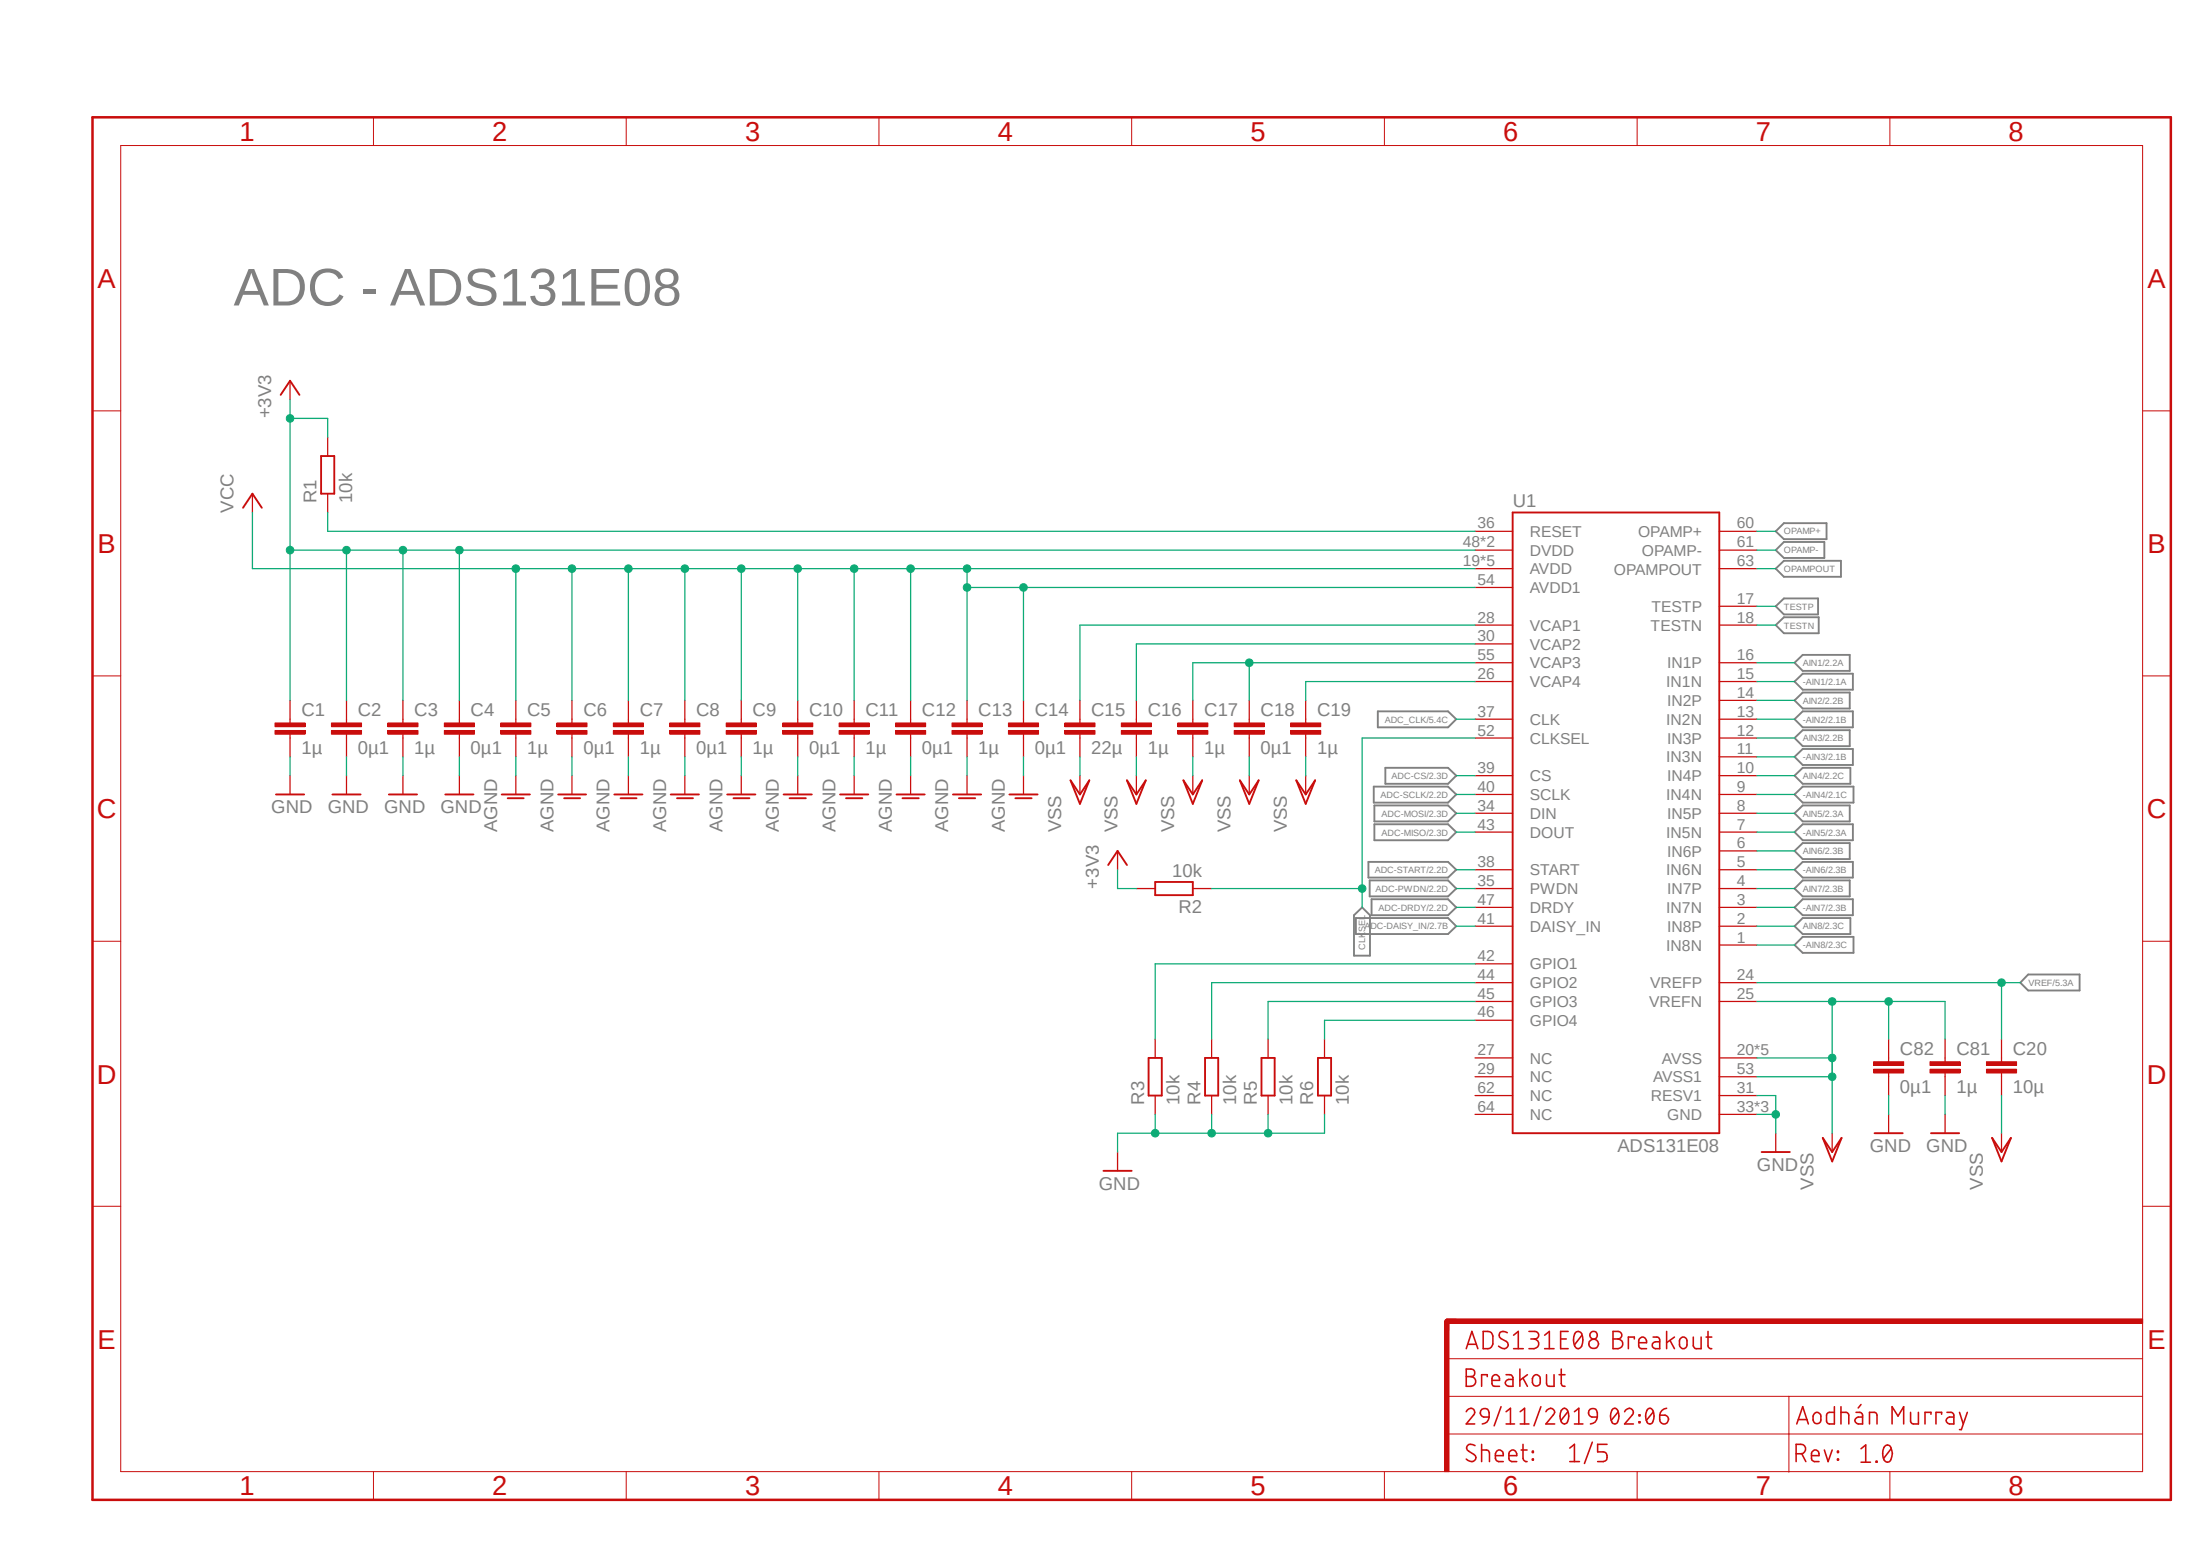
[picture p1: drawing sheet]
<svg xmlns="http://www.w3.org/2000/svg" width="297mm" height="210mm" viewBox="0 0 297 210" stroke-linecap="round" stroke-linejoin="round" font-family="sans-serif">
<path d="M12.1 15.5l281.3 187.3M293.4 15.5l-281.3 187.3" fill="none" stroke="#fff" stroke-width=".14"/>
<g fill="none" stroke="#808080" stroke-width=".25">
<path d="M239.7 76.8l1.1-1.1h7.7v2.2h-7.7zM240.8 70.6h5.8v2.2h-5.8l-1.1-1.1zM240.8 73.2h5.5v2.1h-5.5l-1.1-1zM186 96h9.5l1.1 1.1-1.1 1.1h-9.5zM239.7 81.8l1.1-1h4.6v2.1h-4.6zM239.7 84.4l1.1-1.1h4.7v2.2h-4.7zM242.3 94.5l1.1-1h6.3v2.1h-6.3zM242.3 89.5l1.1-1.1h6.3v2.2h-6.3zM242.3 99.6l1.1-1h6.3v2.1h-6.3zM242.3 97.1l1.1-1.1h6.7v2.2h-6.7zM242.3 92l1.1-1.1h6.7v2.2h-6.7zM184.7 116.3h10.8l1.1 1.1-1.1 1h-10.8z"/>
<path d="M184.9 118.8h10.6l1.1 1.1-1.1 1.1h-10.6zM185.5 106.2h10l1.1 1-1.1 1.1h-10zM185.5 108.7h10l1.1 1.1-1.1 1.1h-10zM185.5 111.3h10l1.1 1-1.1 1.1h-10zM187 103.6h8.5l1.1 1.1-1.1 1.1h-8.5zM242.3 109.8l1.1-1.1h6.3v2.2h-6.3zM242.3 114.9l1.1-1.1h6.3v2.2h-6.3zM242.3 119.9l1.1-1.1h6.3v2.2h-6.3zM242.3 102.2l1.1-1.1h6.7v2.2h-6.7zM242.3 112.3l1.1-1h6.7v2.1h-6.7zM242.3 117.4l1.1-1.1h6.7v2.1h-6.7zM242.3 104.7l1.1-1.1h6.4v2.2h-6.4z"/>
<path d="M242.3 107.2l1.1-1h6.8v2.1h-6.8zM182.8 123.5l1.1-1 1.1 1v5.5h-2.2zM183 123.9h12.5l1.1 1.1-1.1 1.1h-12.5zM185.2 121.4h10.3l1.1 1.1-1.1 1h-10.3zM242.3 122.5l1.1-1.1h6.7v2.1h-6.7zM242.3 125l1.1-1.1h6.4v2.2h-6.4zM242.3 127.6l1.1-1.2h6.8v2.2h-6.8zM273.8 131.5h7v2.2h-7l-1-1.1z"/>
</g>
<path d="M37.9 53.3l1.3-1.9 1.2 1.9M43.3 61.6h1.8v5h-1.8z" fill="none" stroke="#c90d0c" stroke-width=".25"/>
<path d="M39.2 51.4v2.5M44.2 59v2.6M44.2 66.6v2.6M39.2 97.1v.5M39.2 99.1v.5" fill="none" stroke="#c90d0c" stroke-width=".17"/>
<path d="M37.1 98.6h4.1v.5h-4.1z" fill-rule="evenodd" fill="#c90d0c"/>
<path d="M37.1 98.6h4.1v.5h-4.1z" fill="none" stroke="#c90d0c" stroke-width=".14"/>
<path d="M37.1 97.6h4.1v.5h-4.1z" fill-rule="evenodd" fill="#c90d0c"/>
<path d="M37.1 97.6h4.1v.5h-4.1z" fill="none" stroke="#c90d0c" stroke-width=".14"/>
<path d="M39.2 94.5v2.6M39.2 99.6v2.6M46.8 97.1v.5M46.8 99.1v.5" fill="none" stroke="#c90d0c" stroke-width=".17"/>
<path d="M44.7 98.6h4.1v.5h-4.1z" fill-rule="evenodd" fill="#c90d0c"/>
<path d="M44.7 98.6h4.1v.5h-4.1z" fill="none" stroke="#c90d0c" stroke-width=".14"/>
<path d="M44.7 97.6h4.1v.5h-4.1z" fill-rule="evenodd" fill="#c90d0c"/>
<path d="M44.7 97.6h4.1v.5h-4.1z" fill="none" stroke="#c90d0c" stroke-width=".14"/>
<path d="M46.8 94.5v2.6M46.8 99.6v2.6M54.4 97.1v.5M54.4 99.1v.5" fill="none" stroke="#c90d0c" stroke-width=".17"/>
<path d="M52.4 98.6h4v.5h-4z" fill-rule="evenodd" fill="#c90d0c"/>
<path d="M52.4 98.6h4v.5h-4z" fill="none" stroke="#c90d0c" stroke-width=".14"/>
<path d="M52.4 97.6h4v.5h-4z" fill-rule="evenodd" fill="#c90d0c"/>
<path d="M52.4 97.6h4v.5h-4z" fill="none" stroke="#c90d0c" stroke-width=".14"/>
<path d="M54.4 94.5v2.6M54.4 99.6v2.6M62 97.1v.5M62 99.1v.5" fill="none" stroke="#c90d0c" stroke-width=".17"/>
<path d="M60 98.6h4.1v.5h-4.1z" fill-rule="evenodd" fill="#c90d0c"/>
<path d="M60 98.6h4.1v.5h-4.1z" fill="none" stroke="#c90d0c" stroke-width=".14"/>
<path d="M60 97.6h4.1v.5h-4.1z" fill-rule="evenodd" fill="#c90d0c"/>
<path d="M60 97.6h4.1v.5h-4.1z" fill="none" stroke="#c90d0c" stroke-width=".14"/>
<path d="M62 94.5v2.6M62 99.6v2.6M69.6 97.1v.5M69.6 99.1v.5" fill="none" stroke="#c90d0c" stroke-width=".17"/>
<path d="M67.6 98.6h4.1v.5h-4.1z" fill-rule="evenodd" fill="#c90d0c"/>
<path d="M67.6 98.6h4.1v.5h-4.1z" fill="none" stroke="#c90d0c" stroke-width=".14"/>
<path d="M67.6 97.6h4.1v.5h-4.1z" fill-rule="evenodd" fill="#c90d0c"/>
<path d="M67.6 97.6h4.1v.5h-4.1z" fill="none" stroke="#c90d0c" stroke-width=".14"/>
<path d="M69.6 94.5v2.6M69.6 99.6v2.6M77.2 97.1v.5M77.2 99.1v.5" fill="none" stroke="#c90d0c" stroke-width=".17"/>
<path d="M75.2 98.6h4v.5h-4z" fill-rule="evenodd" fill="#c90d0c"/>
<path d="M75.2 98.6h4v.5h-4z" fill="none" stroke="#c90d0c" stroke-width=".14"/>
<path d="M75.2 97.6h4v.5h-4z" fill-rule="evenodd" fill="#c90d0c"/>
<path d="M75.2 97.6h4v.5h-4z" fill="none" stroke="#c90d0c" stroke-width=".14"/>
<path d="M77.2 94.5v2.6M77.2 99.6v2.6M84.8 97.1v.5M84.8 99.1v.5" fill="none" stroke="#c90d0c" stroke-width=".17"/>
<path d="M82.8 98.6h4.1v.5h-4.1z" fill-rule="evenodd" fill="#c90d0c"/>
<path d="M82.8 98.6h4.1v.5h-4.1z" fill="none" stroke="#c90d0c" stroke-width=".14"/>
<path d="M82.8 97.6h4.1v.5h-4.1z" fill-rule="evenodd" fill="#c90d0c"/>
<path d="M82.8 97.6h4.1v.5h-4.1z" fill="none" stroke="#c90d0c" stroke-width=".14"/>
<path d="M84.8 94.5v2.6M84.8 99.6v2.6M92.5 97.1v.5M92.5 99.1v.5" fill="none" stroke="#c90d0c" stroke-width=".17"/>
<path d="M90.4 98.6h4.1v.5h-4.1z" fill-rule="evenodd" fill="#c90d0c"/>
<path d="M90.4 98.6h4.1v.5h-4.1z" fill="none" stroke="#c90d0c" stroke-width=".14"/>
<path d="M90.4 97.6h4.1v.5h-4.1z" fill-rule="evenodd" fill="#c90d0c"/>
<path d="M90.4 97.6h4.1v.5h-4.1z" fill="none" stroke="#c90d0c" stroke-width=".14"/>
<path d="M92.5 94.5v2.6M92.5 99.6v2.6M100.1 97.1v.5M100.1 99.1v.5" fill="none" stroke="#c90d0c" stroke-width=".17"/>
<path d="M98 98.6h4.1v.5h-4.1z" fill-rule="evenodd" fill="#c90d0c"/>
<path d="M98 98.6h4.1v.5h-4.1z" fill="none" stroke="#c90d0c" stroke-width=".14"/>
<path d="M98 97.6h4.1v.5h-4.1z" fill-rule="evenodd" fill="#c90d0c"/>
<path d="M98 97.6h4.1v.5h-4.1z" fill="none" stroke="#c90d0c" stroke-width=".14"/>
<path d="M100.1 94.5v2.6M100.1 99.6v2.6M107.7 97.1v.5M107.7 99.1v.5" fill="none" stroke="#c90d0c" stroke-width=".17"/>
<path d="M105.7 98.6h4v.5h-4z" fill-rule="evenodd" fill="#c90d0c"/>
<path d="M105.7 98.6h4v.5h-4z" fill="none" stroke="#c90d0c" stroke-width=".14"/>
<path d="M105.7 97.6h4v.5h-4z" fill-rule="evenodd" fill="#c90d0c"/>
<path d="M105.7 97.6h4v.5h-4z" fill="none" stroke="#c90d0c" stroke-width=".14"/>
<path d="M107.7 94.5v2.6M107.7 99.6v2.6M115.3 97.1v.5M115.3 99.1v.5" fill="none" stroke="#c90d0c" stroke-width=".17"/>
<path d="M113.3 98.6h4v.5h-4z" fill-rule="evenodd" fill="#c90d0c"/>
<path d="M113.3 98.6h4v.5h-4z" fill="none" stroke="#c90d0c" stroke-width=".14"/>
<path d="M113.3 97.6h4v.5h-4z" fill-rule="evenodd" fill="#c90d0c"/>
<path d="M113.3 97.6h4v.5h-4z" fill="none" stroke="#c90d0c" stroke-width=".14"/>
<path d="M115.3 94.5v2.6M115.3 99.6v2.6M122.9 97.1v.5M122.9 99.1v.5" fill="none" stroke="#c90d0c" stroke-width=".17"/>
<path d="M120.9 98.6h4.1v.5h-4.1z" fill-rule="evenodd" fill="#c90d0c"/>
<path d="M120.9 98.6h4.1v.5h-4.1z" fill="none" stroke="#c90d0c" stroke-width=".14"/>
<path d="M120.9 97.6h4.1v.5h-4.1z" fill-rule="evenodd" fill="#c90d0c"/>
<path d="M120.9 97.6h4.1v.5h-4.1z" fill="none" stroke="#c90d0c" stroke-width=".14"/>
<path d="M122.9 94.5v2.6M122.9 99.6v2.6M130.6 97.1v.5M130.6 99.1v.5" fill="none" stroke="#c90d0c" stroke-width=".17"/>
<path d="M128.5 98.6h4.1v.5h-4.1z" fill-rule="evenodd" fill="#c90d0c"/>
<path d="M128.5 98.6h4.1v.5h-4.1z" fill="none" stroke="#c90d0c" stroke-width=".14"/>
<path d="M128.5 97.6h4.1v.5h-4.1z" fill-rule="evenodd" fill="#c90d0c"/>
<path d="M128.5 97.6h4.1v.5h-4.1z" fill="none" stroke="#c90d0c" stroke-width=".14"/>
<path d="M130.6 94.5v2.6M130.6 99.6v2.6M138.2 97.1v.5M138.2 99.1v.5" fill="none" stroke="#c90d0c" stroke-width=".17"/>
<path d="M136.1 98.6h4.1v.5h-4.1z" fill-rule="evenodd" fill="#c90d0c"/>
<path d="M136.1 98.6h4.1v.5h-4.1z" fill="none" stroke="#c90d0c" stroke-width=".14"/>
<path d="M136.1 97.6h4.1v.5h-4.1z" fill-rule="evenodd" fill="#c90d0c"/>
<path d="M136.1 97.6h4.1v.5h-4.1z" fill="none" stroke="#c90d0c" stroke-width=".14"/>
<path d="M138.2 94.5v2.6M138.2 99.6v2.6M145.8 97.1v.5M145.8 99.1v.5" fill="none" stroke="#c90d0c" stroke-width=".17"/>
<path d="M143.8 98.6h4v.5h-4z" fill-rule="evenodd" fill="#c90d0c"/>
<path d="M143.8 98.6h4v.5h-4z" fill="none" stroke="#c90d0c" stroke-width=".14"/>
<path d="M143.8 97.6h4v.5h-4z" fill-rule="evenodd" fill="#c90d0c"/>
<path d="M143.8 97.6h4v.5h-4z" fill="none" stroke="#c90d0c" stroke-width=".14"/>
<path d="M145.8 94.5v2.6M145.8 99.6v2.6M153.4 97.1v.5M153.4 99.1v.5" fill="none" stroke="#c90d0c" stroke-width=".17"/>
<path d="M151.4 98.6h4v.5h-4z" fill-rule="evenodd" fill="#c90d0c"/>
<path d="M151.4 98.6h4v.5h-4z" fill="none" stroke="#c90d0c" stroke-width=".14"/>
<path d="M151.4 97.6h4v.5h-4z" fill-rule="evenodd" fill="#c90d0c"/>
<path d="M151.4 97.6h4v.5h-4z" fill="none" stroke="#c90d0c" stroke-width=".14"/>
<path d="M153.4 94.5v2.6M153.4 99.6v2.6M161 97.1v.5M161 99.1v.5" fill="none" stroke="#c90d0c" stroke-width=".17"/>
<path d="M159 98.6h4.1v.5h-4.1z" fill-rule="evenodd" fill="#c90d0c"/>
<path d="M159 98.6h4.1v.5h-4.1z" fill="none" stroke="#c90d0c" stroke-width=".14"/>
<path d="M159 97.6h4.1v.5h-4.1z" fill-rule="evenodd" fill="#c90d0c"/>
<path d="M159 97.6h4.1v.5h-4.1z" fill="none" stroke="#c90d0c" stroke-width=".14"/>
<path d="M161 94.5v2.6M161 99.6v2.6M168.7 97.1v.5M168.7 99.1v.5" fill="none" stroke="#c90d0c" stroke-width=".17"/>
<path d="M166.6 98.6h4.1v.5h-4.1z" fill-rule="evenodd" fill="#c90d0c"/>
<path d="M166.6 98.6h4.1v.5h-4.1z" fill="none" stroke="#c90d0c" stroke-width=".14"/>
<path d="M166.6 97.6h4.1v.5h-4.1z" fill-rule="evenodd" fill="#c90d0c"/>
<path d="M166.6 97.6h4.1v.5h-4.1z" fill="none" stroke="#c90d0c" stroke-width=".14"/>
<path d="M168.7 94.5v2.6M168.7 99.6v2.6M176.3 97.1v.5M176.3 99.1v.5" fill="none" stroke="#c90d0c" stroke-width=".17"/>
<path d="M174.2 98.6h4.1v.5h-4.1z" fill-rule="evenodd" fill="#c90d0c"/>
<path d="M174.2 98.6h4.1v.5h-4.1z" fill="none" stroke="#c90d0c" stroke-width=".14"/>
<path d="M174.2 97.6h4.1v.5h-4.1z" fill-rule="evenodd" fill="#c90d0c"/>
<path d="M174.2 97.6h4.1v.5h-4.1z" fill="none" stroke="#c90d0c" stroke-width=".14"/>
<g fill="none" stroke="#c90d0c" stroke-width=".17">
<path d="M199.1 76.8h5.1M199.1 79.3h5.1M199.1 74.3h5.1M199.1 71.7h5.1M232.1 76.8h5.1M232.1 74.3h5.1M232.1 71.7h5.1M176.3 94.5v2.6M176.3 99.6v2.6M199.1 89.5h5.1M199.1 92h5.1M199.1 97.1h5.1"/>
<path d="M199.1 99.6h5.1M199.1 84.4h5.1M199.1 86.9h5.1M232.1 89.5h5.1M232.1 92h5.1M232.1 94.5h5.1M232.1 97.1h5.1M232.1 99.6h5.1M232.1 81.8h5.1M232.1 84.4h5.1M39.2 104.7v2.5M46.8 104.7v2.5"/>
<path d="M54.4 104.7v2.5M62 104.7v2.5M69.6 104.7v2.5M77.2 104.7v2.5M84.8 104.7v2.5M92.5 104.7v2.5M100.1 104.7v2.5M107.7 104.7v2.5M115.3 104.7v2.5M122.9 104.7v2.5M130.6 104.7v2.5M138.2 104.7v2.5"/>
<path d="M199.1 104.7h5.1M199.1 107.2h5.1M199.1 109.8h5.1M199.1 112.3h5.1M199.1 117.4h5.1M199.1 119.9h5.1M232.1 102.2h5.1M232.1 104.7h5.1M232.1 107.2h5.1M232.1 109.8h5.1M232.1 112.3h5.1M232.1 114.9h5.1"/>
<path d="M232.1 117.4h5.1M232.1 119.9h5.1M199.1 125h5.1M199.1 122.5h5.1M199.1 130.1h5.1M199.1 132.6h5.1M199.1 135.2h5.1M199.1 137.7h5.1M232.1 125h5.1M232.1 122.5h5.1M232.1 127.6h5.1M232.1 132.6h5.1"/>
<path d="M232.1 135.2h5.1M199.1 142.8h5.1M199.1 145.3h5.1M199.1 150.4h5.1M199.1 147.9h5.1M232.1 142.8h5.1M232.1 145.3h5.1M232.1 150.4h5.1M232.1 147.9h5.1M239.7 153v2.5M270.2 142.8v.5M270.2 144.8v.5"/>
</g>
<g fill="none" stroke="#c90d0c" stroke-width=".25">
<path d="M204.2 69.2h27.9v83.8h-27.9zM37.3 107.2h3.8M44.9 107.2h3.8M52.5 107.2h3.8M60.1 107.2h3.8M67.7 107.2h3.8M68.5 107.7h2.2M75.4 107.2h3.7M76.2 107.7h2.1M82.9 107.2h3.8M83.8 107.7h2.1M90.6 107.2h3.8"/>
<path d="M91.4 107.7h2.2M98.2 107.2h3.8M99 107.7h2.2M105.8 107.2h3.8M106.6 107.7h2.2M113.4 107.2h3.8M114.2 107.7h2.2M121 107.2h3.8M121.8 107.7h2.2M128.7 107.2h3.8M129.5 107.7h2.2M136.3 107.2h3.8"/>
<path d="M137.1 107.7h2.2M237.8 155.5h3.8"/>
</g>
<path d="M268.2 144.3h4v.5h-4z" fill-rule="evenodd" fill="#c90d0c"/>
<path d="M268.2 144.3h4v.5h-4z" fill="none" stroke="#c90d0c" stroke-width=".14"/>
<path d="M268.2 143.3h4v.5h-4z" fill-rule="evenodd" fill="#c90d0c"/>
<path d="M268.2 143.3h4v.5h-4z" fill="none" stroke="#c90d0c" stroke-width=".14"/>
<g fill="none" stroke="#c90d0c" stroke-width=".17">
<path d="M34.1 66.6v2.6M150.9 114.9v2.5M150.9 155.5v2.5M156 140.3v2.5M156 147.9v2.5M163.6 140.3v2.5M163.6 147.9v2.5M171.2 140.3v2.5M171.2 147.9v2.5M178.8 140.3v2.5M178.8 147.9v2.5M270.2 140.3v2.5"/>
<path d="M270.2 145.3v2.6"/>
</g>
<path d="M32.8 68.5l1.3-1.9 1.2 1.9M149.6 116.8l1.3-1.9 1.2 1.9M149 158h3.8M155.1 142.8h1.7v5.1h-1.7zM162.7 142.8h1.8v5.1h-1.8zM170.3 142.8h1.8v5.1h-1.8zM177.9 142.8h1.8v5.1h-1.8z" fill="none" stroke="#c90d0c" stroke-width=".25"/>
<path d="M195 178.3h.6v20.3h-.6z" fill-rule="evenodd" fill="#c90d0c"/>
<path d="M195 178.3h.6v20.3h-.6z" fill="none" stroke="#c90d0c" stroke-width=".14"/>
<path d="M195.3 178h94v.6h-94z" fill-rule="evenodd" fill="#c90d0c"/>
<g fill="none" stroke="#c90d0c" stroke-width=".14">
<path d="M16.3 19.6h273v179h-273zM50.4 15.8v3.8M84.5 15.8v3.8M118.7 15.8v3.8M152.8 15.8v3.8M186.9 15.8v3.8M221 15.8v3.8M255.1 15.8v3.8M12.5 55.5h3.8M289.3 55.5h3.8M12.5 91.2h3.8M289.3 91.2h3.8"/>
<path d="M12.5 127h3.8M289.3 127h3.8M12.5 162.8h3.8M195.3 178h94v.6h-94zM289.3 162.8h3.8M50.4 198.6v3.8M84.5 198.6v3.8M118.7 198.6v3.8M152.8 198.6v3.8M186.9 198.6v3.8M195.3 193.5h94M195.3 188.5h94"/>
<path d="M195.3 183.4h94M221 198.6v3.8M241.5 188.5v10.2M255.1 198.6v3.8"/>
</g>
<path d="M196.6 178.3h-1.3v1.3" fill="none" stroke="#c90d0c" stroke-width=".64"/>
<g fill="none" stroke="#c90d0c" stroke-width=".21">
<path d="M200.2 179.7h.7a.65 .65 0 0 1 .6 .6v1.1a.74 .74 0 0 1-.6 .6h-.7zM203.5 179.9a.62 .62 0 0 0-.8-.2 .62 .62 0 0 0-.3 .8l1 .6a.57 .57 0 0 1 0 .8 .57 .57 0 0 1-.8 0l-.3-.2M206.4 179.7h.8a.51 .51 0 0 1 .5 .5 .51 .51 0 0 1-.5 .5h-.5M211.7 179.7h-1v2.3h1M212.7 179.8a.51 .51 0 0 1 .8 .2 1.7 1.7 0 0 1-.3 2 .46 .46 0 0 1-.6-.3 2.02 2.02 0 0 1 .1-1.9zM217.8 179.7h.6a.51 .51 0 0 1 .6 .5 .51 .51 0 0 1-.6 .5 .66 .66 0 0 1 .7 .7 .66 .66 0 0 1-.7 .6h-.6zM225 179.7v2.3M230.6 179.7v2a.42 .42 0 0 0 .5 .3M198 184.8h.6a.51 .51 0 0 1 .5 .5 .51 .51 0 0 1-.5 .5 .66 .66 0 0 1 .6 .7 .66 .66 0 0 1-.6 .6h-.6zM198 190.5a.57 .57 0 0 1 .8-.4 .57 .57 0 0 1 .1 .9l-.9 1.2h1.1M198 185.8h.6M198 182l.7-2.3 .8 2.3"/>
<path d="M198.2 181.4h1.1M199.1 195.1a.77 .77 0 0 0-1.1 .1l.1 .5 .9 .6a.53 .53 0 0 1 .2 .7 .53 .53 0 0 1-.7 .2l-.5-.3M200 195.7h.7l.3 .2 .1 .2v1.2M200 194.9v2.4M200.1 190.2a.63 .63 0 0 1 .9 .5v.6h-.7a.6 .6 0 0 1-.4-.5 .6 .6 0 0 1 .2-.6zM200.8 185.8v-.3h-.8v1.6M201 191.3a.94 .94 0 0 1-.9 .9M201.4 186.3h1a.54 .54 0 0 0-.3-.7 .54 .54 0 0 0-.7 .5v.6l.2 .4h.8M201.9 196.5h1a.55 .55 0 0 0-.3-.8 .55 .55 0 0 0-.7 .5l.1 .9 .3 .2h.6M202.6 189.9l-.9 2.5M203.3 185.5l.7 .1 .3 .3v1.2h-.6a.47 .47 0 0 1-.5-.5 .47 .47 0 0 1 .5-.4h.6M203.3 192.2h1.2"/>
<path d="M203.3 190.5l.6-.4v2.1M203.7 196.5h1.1a.55 .55 0 0 0-.4-.8 .55 .55 0 0 0-.7 .5l.1 .9 .3 .2h.7M204.3 182h1.4M204.3 180.2l.7-.5v2.3M205.2 184.8v2.3M205.2 192.2h1.2M205.2 190.5l.6-.4v2.1M205.4 195.7h.8M205.6 194.9v1.9a.5 .5 0 0 0 .6 .5M205.6 186l.6 1.1M206.2 185.5l-1 .8M206.9 195.9h.1v.1h-.1z"/>
<path d="M206.9 196.9h.1v.2h-.1zM207.1 180.7a.66 .66 0 0 1 .6 .7 .66 .66 0 0 1-.6 .6h-.7M207.1 185.7a.5 .5 0 0 1 .5-.1 .5 .5 0 0 1 .3 .5v.5a.53 .53 0 0 1-.5 .5 .53 .53 0 0 1-.5-.5v-.5zM208 189.9l-.9 2.5M208.5 182h1.3M208.5 180.2l.7-.5v2.3M208.7 190.5a.6 .6 0 0 1 .6-.4 .6 .6 0 0 1 .6 .5l-1.2 1.6h1.2M208.8 185.5v1.2l.2 .4h.2h.6v-1.6M210.5 185.5h.8M210.7 180.7h.8M210.8 184.8v1.9a.38 .38 0 0 0 .5 .4M210.9 190.2a.4 .4 0 0 1 .4-.1 .4 .4 0 0 1 .3 .3 1.82 1.82 0 0 1-.1 1.7 .47 .47 0 0 1-.7-.2 1.61 1.61 0 0 1 .1-1.7z"/>
<path d="M211.7 190.5l-1 1.2M211.9 197.3h1.3M211.9 195.5l.7-.6v2.4M212.6 192.2h1.1M212.6 190.5l.5-.4v2.1M213.6 180.2l-1 1.3M214.7 190.2a.63 .63 0 0 1 .9 .5v.6h-.7a.6 .6 0 0 1-.4-.5 .6 .6 0 0 1 .2-.6zM215 194.6l-1.1 2.9M215.6 191.3a.94 .94 0 0 1-.9 .9M217 194.9h-1.3v1.1h.8a.67 .67 0 0 1 .5 .6 .67 .67 0 0 1-.5 .7h-.8M217.7 190.2a.41 .41 0 0 1 .4-.1 .41 .41 0 0 1 .3 .3 1.58 1.58 0 0 1-.2 1.8 .42 .42 0 0 1-.6-.3 1.73 1.73 0 0 1 .1-1.7zM217.8 180.7h.6"/>
<path d="M218.5 190.5l-1 1.2M219.3 190.5a.59 .59 0 0 1 .8-.4 .59 .59 0 0 1 .4 .7l-1.2 1.4h1.2M220.6 180.7v-.2h-.8v1.5M221.2 181.2h1.1a.55 .55 0 0 0-.4-.7 .55 .55 0 0 0-.7 .5v.7l.2 .3h.9M221.3 191h.1v.1h-.1zM221.3 191.9h.1v.1h-.1zM222.4 190.2a.41 .41 0 0 1 .4-.1 .41 .41 0 0 1 .3 .3 1.58 1.58 0 0 1-.2 1.8 .42 .42 0 0 1-.6-.3 1.73 1.73 0 0 1 .1-1.7zM223.2 180.5h.7l.2 .3v1.2h-.6a.47 .47 0 0 1-.4-.4 .47 .47 0 0 1 .4-.5h.6M223.2 190.5l-1 1.2M224.1 191h.7a.59 .59 0 0 1 .4 .7 .59 .59 0 0 1-.6 .5 .59 .59 0 0 1-.5-.6zM225 190.1a1.03 1.03 0 0 0-.9 .9M225.5 180.9l.6 1.1"/>
<path d="M226.1 180.5l-1.1 .7M226.8 180.8a.51 .51 0 0 1 .6-.3 .51 .51 0 0 1 .4 .5v.5a.51 .51 0 0 1-.6 .5 .51 .51 0 0 1-.5-.5zM228.6 180.5v1.2l.2 .3h.2h.7v-1.5M230.3 180.5h.8M242.5 196.2h.6a.64 .64 0 0 0 .7-.6 .64 .64 0 0 0-.7-.7h-.6v2.4M242.6 192.2l.8-2.3 .7 2.3M242.8 191.6h1.2M243.2 196.2l.6 1.1M244.6 196.5h1a.54 .54 0 0 0-.4-.8 .54 .54 0 0 0-.6 .5v.9l.3 .2h.7M245 190.8a.5 .5 0 0 1 .5-.1 .5 .5 0 0 1 .3 .4v.5a.53 .53 0 0 1-.5 .6 .53 .53 0 0 1-.5-.6v-.5zM246.3 195.7l.5 1.6 .6-1.6M247.6 189.9v2.3h-.8l-.2-.4v-1l.4-.2h.6"/>
<path d="M248.1 196.9h.1v.2h-.1zM248.1 195.9h.1v.1h-.1zM248.5 190.6h.7l.4 .2v1.4M248.5 189.9v2.3M250.6 190.6l.6 .1 .3 .3v1.2h-.6a.47 .47 0 0 1-.5-.5 .47 .47 0 0 1 .5-.4h.6M251.2 189.6l-.3 .4M251.2 195.5l.7-.5v2.4M251.2 197.4h1.3M252.4 192.2v-1.6l.8 .1 .2 .1v1.4M253.3 197.2h.1v.2h-.1zM254.5 195.2a.46 .46 0 0 1 .8 .2 1.71 1.71 0 0 1-.3 1.9 .52 .52 0 0 1-.7-.3 1.93 1.93 0 0 1 .2-1.8zM255.3 195.5l-1 1.3"/>
<path d="M255.4 192.2v-2.3l.8 1.2 .8-1.2v2.3M257.9 190.6v1.2l.1 .2 .3 .2h.7v-1.6M260.7 190.9v-.3h-.8v1.6M262.1 190.9v-.3h-.7v1.6M262.8 190.6l.8 .1 .2 .3v1.2h-.6a.47 .47 0 0 1-.5-.5 .47 .47 0 0 1 .5-.4h.6M264.5 190.6l.5 1.6M265.6 190.6l-.8 2.4h-.3"/>
<circle cx="215.1" cy="180.2" r=".52"/>
<circle cx="215.2" cy="181.4" r=".65"/>
</g>
<path d="M12.5 15.8h280.6v186.6h-280.6z" fill="none" stroke="#c90d0c" stroke-width=".34"/>
<path d="M156 119h5v1.8h-5zM246.1 153.6l1.3 1.9 1.2-1.9-1.2 3.2z" fill="none" stroke="#c90d0c" stroke-width=".25"/>
<path d="M153.4 119.9h2.6M161 119.9h2.6M247.4 153v2.5M262.6 142.8v.5M262.6 144.8v.5" fill="none" stroke="#c90d0c" stroke-width=".17"/>
<path d="M260.6 144.3h4v.5h-4z" fill-rule="evenodd" fill="#c90d0c"/>
<path d="M260.6 144.3h4v.5h-4z" fill="none" stroke="#c90d0c" stroke-width=".14"/>
<path d="M260.6 143.3h4v.5h-4z" fill-rule="evenodd" fill="#c90d0c"/>
<path d="M260.6 143.3h4v.5h-4z" fill="none" stroke="#c90d0c" stroke-width=".14"/>
<path d="M255 142.8v.5M255 144.8v.5M262.6 140.3v2.5M262.6 145.3v2.6" fill="none" stroke="#c90d0c" stroke-width=".17"/>
<path d="M252.9 144.3h4.1v.5h-4.1z" fill-rule="evenodd" fill="#c90d0c"/>
<path d="M252.9 144.3h4.1v.5h-4.1z" fill="none" stroke="#c90d0c" stroke-width=".14"/>
<path d="M252.9 143.3h4.1v.5h-4.1z" fill-rule="evenodd" fill="#c90d0c"/>
<path d="M252.9 143.3h4.1v.5h-4.1z" fill="none" stroke="#c90d0c" stroke-width=".14"/>
<path d="M145.8 104.7v2.5M153.4 104.7v2.5M161 104.7v2.5M168.7 104.7v2.5M176.3 104.7v2.5M255 140.3v2.5M255 145.3v2.6M255 150.4v2.6M262.6 150.4v2.6M270.2 153v2.5" fill="none" stroke="#c90d0c" stroke-width=".17"/>
<path d="M144.5 105.3l1.3 1.9 1.3-1.9-1.3 3.2zM152.1 105.3l1.3 1.9 1.3-1.9-1.3 3.2zM159.8 105.3l1.2 1.9 1.3-1.9-1.3 3.2zM167.4 105.3l1.3 1.9 1.2-1.9-1.2 3.2zM175 105.3l1.3 1.9 1.2-1.9-1.2 3.2zM253.1 153h3.8M260.7 153h3.8M268.9 153.6l1.3 1.9 1.3-1.9-1.3 3.2z" fill="none" stroke="#c90d0c" stroke-width=".25"/>
<path d="M39.2 53.9v40.6M39.2 56.5h5v2.5M39.2 74.3h159.9M46.8 74.3v20.2M54.4 74.3v20.2M62 74.3v20.2" fill="none" stroke="#0dab76" stroke-width=".17"/>
<circle cx="62" cy="74.3" r=".51" fill="#0dab76"/>
<circle cx="62" cy="74.3" r=".51" fill="none" stroke="#0dab76" stroke-width=".14"/>
<circle cx="54.4" cy="74.3" r=".51" fill="#0dab76"/>
<circle cx="54.4" cy="74.3" r=".51" fill="none" stroke="#0dab76" stroke-width=".14"/>
<circle cx="46.8" cy="74.3" r=".51" fill="#0dab76"/>
<circle cx="46.8" cy="74.3" r=".51" fill="none" stroke="#0dab76" stroke-width=".14"/>
<circle cx="39.2" cy="74.3" r=".51" fill="#0dab76"/>
<circle cx="39.2" cy="74.3" r=".51" fill="none" stroke="#0dab76" stroke-width=".14"/>
<circle cx="39.2" cy="56.5" r=".51" fill="#0dab76"/>
<circle cx="39.2" cy="56.5" r=".51" fill="none" stroke="#0dab76" stroke-width=".14"/>
<path d="M39.2 102.2v2.5M46.8 102.2v2.5M54.4 102.2v2.5M62 102.2v2.5M150.9 117.4v2.5h2.5M237.2 147.9h2.5v5.1M237.2 150.4h2.5" fill="none" stroke="#0dab76" stroke-width=".17"/>
<circle cx="239.7" cy="150.4" r=".51" fill="#0dab76"/>
<circle cx="239.7" cy="150.4" r=".51" fill="none" stroke="#0dab76" stroke-width=".14"/>
<path d="M156 150.4v2.6M163.6 150.4v2.6M171.2 150.4v2.6M178.8 150.4v2.6h-27.9v2.5" fill="none" stroke="#0dab76" stroke-width=".17"/>
<circle cx="156" cy="153" r=".51" fill="#0dab76"/>
<circle cx="156" cy="153" r=".51" fill="none" stroke="#0dab76" stroke-width=".14"/>
<circle cx="163.6" cy="153" r=".51" fill="#0dab76"/>
<circle cx="163.6" cy="153" r=".51" fill="none" stroke="#0dab76" stroke-width=".14"/>
<circle cx="171.2" cy="153" r=".51" fill="#0dab76"/>
<circle cx="171.2" cy="153" r=".51" fill="none" stroke="#0dab76" stroke-width=".14"/>
<g fill="none" stroke="#0dab76" stroke-width=".17">
<path d="M168.7 89.5v5M199.1 84.4h-53.3v10.1M199.1 86.9h-45.7v7.6M199.1 89.5h-38.1v5M69.6 102.2v2.5M77.2 102.2v2.5M84.8 102.2v2.5M92.5 102.2v2.5M100.1 102.2v2.5M107.7 102.2v2.5M115.3 102.2v2.5M122.9 102.2v2.5"/>
<path d="M130.6 102.2v2.5M138.2 102.2v2.5M255 147.9v2.5M262.6 147.9v2.5"/>
</g>
<circle cx="168.7" cy="89.5" r=".51" fill="#0dab76"/>
<circle cx="168.7" cy="89.5" r=".51" fill="none" stroke="#0dab76" stroke-width=".14"/>
<path d="M199.1 92h-22.8v2.5M199.1 99.6h-15.2v22.9M163.6 119.9h20.3M199.1 137.7h-20.3v2.6M199.1 135.2h-27.9v5.1M199.1 132.6h-35.5v7.7M199.1 130.1h-43.1v10.2" fill="none" stroke="#0dab76" stroke-width=".17"/>
<circle cx="183.9" cy="119.9" r=".51" fill="#0dab76"/>
<circle cx="183.9" cy="119.9" r=".51" fill="none" stroke="#0dab76" stroke-width=".14"/>
<g fill="none" stroke="#0dab76" stroke-width=".17">
<path d="M77.2 76.8v17.7M84.8 76.8v17.7M92.5 76.8v17.7M100.1 76.8v17.7M69.6 94.5v-17.7h38.1v17.7M237.2 94.5h5.1M237.2 97.1h5.1M237.2 99.6h5.1M237.2 89.5h5.1M237.2 92h5.1M237.2 102.2h5.1M237.2 104.7h5.1"/>
<path d="M237.2 107.2h5.1M237.2 109.8h5.1M237.2 112.3h5.1M237.2 114.9h5.1M237.2 119.9h5.1M237.2 117.4h5.1M237.2 122.5h5.1M237.2 125h5.1M237.2 127.6h5.1"/>
</g>
<circle cx="100.1" cy="76.8" r=".51" fill="#0dab76"/>
<circle cx="100.1" cy="76.8" r=".51" fill="none" stroke="#0dab76" stroke-width=".14"/>
<circle cx="92.5" cy="76.8" r=".51" fill="#0dab76"/>
<circle cx="92.5" cy="76.8" r=".51" fill="none" stroke="#0dab76" stroke-width=".14"/>
<circle cx="84.8" cy="76.8" r=".51" fill="#0dab76"/>
<circle cx="84.8" cy="76.8" r=".51" fill="none" stroke="#0dab76" stroke-width=".14"/>
<circle cx="77.2" cy="76.8" r=".51" fill="#0dab76"/>
<circle cx="77.2" cy="76.8" r=".51" fill="none" stroke="#0dab76" stroke-width=".14"/>
<path d="M107.7 76.8h7.6" fill="none" stroke="#0dab76" stroke-width=".17"/>
<circle cx="107.7" cy="76.8" r=".51" fill="#0dab76"/>
<circle cx="107.7" cy="76.8" r=".51" fill="none" stroke="#0dab76" stroke-width=".14"/>
<path d="M122.9 76.8v17.7M199.1 76.8h-83.8v17.7" fill="none" stroke="#0dab76" stroke-width=".17"/>
<circle cx="115.3" cy="76.8" r=".51" fill="#0dab76"/>
<circle cx="115.3" cy="76.8" r=".51" fill="none" stroke="#0dab76" stroke-width=".14"/>
<circle cx="122.9" cy="76.8" r=".51" fill="#0dab76"/>
<circle cx="122.9" cy="76.8" r=".51" fill="none" stroke="#0dab76" stroke-width=".14"/>
<path d="M34.1 69.2v7.6h35.5" fill="none" stroke="#0dab76" stroke-width=".17"/>
<circle cx="69.6" cy="76.8" r=".51" fill="#0dab76"/>
<circle cx="69.6" cy="76.8" r=".51" fill="none" stroke="#0dab76" stroke-width=".14"/>
<path d="M138.2 79.3v15.2M199.1 79.3h-68.5v15.2" fill="none" stroke="#0dab76" stroke-width=".17"/>
<circle cx="138.2" cy="79.3" r=".51" fill="#0dab76"/>
<circle cx="138.2" cy="79.3" r=".51" fill="none" stroke="#0dab76" stroke-width=".14"/>
<path d="M130.6 76.8v2.5" fill="none" stroke="#0dab76" stroke-width=".17"/>
<circle cx="130.6" cy="76.8" r=".51" fill="#0dab76"/>
<circle cx="130.6" cy="76.8" r=".51" fill="none" stroke="#0dab76" stroke-width=".14"/>
<circle cx="130.6" cy="79.3" r=".51" fill="#0dab76"/>
<circle cx="130.6" cy="79.3" r=".51" fill="none" stroke="#0dab76" stroke-width=".14"/>
<path d="M237.2 132.6h35.6M270.2 132.6v7.7" fill="none" stroke="#0dab76" stroke-width=".17"/>
<circle cx="270.2" cy="132.6" r=".51" fill="#0dab76"/>
<circle cx="270.2" cy="132.6" r=".51" fill="none" stroke="#0dab76" stroke-width=".14"/>
<path d="M196.6 97.1h2.5M237.2 142.8h10.2v10.2M237.2 145.3h10.2" fill="none" stroke="#0dab76" stroke-width=".17"/>
<circle cx="247.3" cy="145.3" r=".51" fill="#0dab76"/>
<circle cx="247.3" cy="145.3" r=".51" fill="none" stroke="#0dab76" stroke-width=".14"/>
<path d="M237.2 135.2h10.2v7.6" fill="none" stroke="#0dab76" stroke-width=".17"/>
<circle cx="247.3" cy="142.8" r=".51" fill="#0dab76"/>
<circle cx="247.3" cy="142.8" r=".51" fill="none" stroke="#0dab76" stroke-width=".14"/>
<path d="M247.4 135.2h15.2v5.1M255 135.2v5.1M247.4 142.8v2.5" fill="none" stroke="#0dab76" stroke-width=".17"/>
<circle cx="255" cy="135.2" r=".51" fill="#0dab76"/>
<circle cx="255" cy="135.2" r=".51" fill="none" stroke="#0dab76" stroke-width=".14"/>
<circle cx="247.3" cy="135.2" r=".51" fill="#0dab76"/>
<circle cx="247.3" cy="135.2" r=".51" fill="none" stroke="#0dab76" stroke-width=".14"/>
<g fill="none" stroke="#0dab76" stroke-width=".17">
<path d="M44.2 69.2v2.5h154.9M237.2 71.7h2.5M237.2 74.3h2.5M237.2 76.8h2.5M237.2 81.8h2.5M237.2 84.4h2.5M145.8 102.2v2.5M153.4 102.2v2.5M161 102.2v2.5M168.7 102.2v2.5M176.3 102.2v2.5M196.6 104.7h2.5"/>
<path d="M196.6 107.2h2.5M196.6 109.8h2.5M196.6 112.3h2.5M196.6 117.4h2.5M196.6 119.9h2.5M196.6 122.5h2.5M196.6 125h2.5M270.2 147.9v5.1"/>
</g>
<text font-size="7.2" fill="#808080" x="31.5" y="41.2">ADC - ADS131E08</text>
<g font-size="3.7" fill="#c90d0c">
<text x="32.3" y="19">1</text>
<text x="66.5" y="19">2</text>
<text x="100.6" y="19">3</text>
<text x="134.7" y="19">4</text>
<text x="168.8" y="19">5</text>
<text x="202.9" y="19">6</text>
<text x="237.1" y="19">7</text>
<text x="271.2" y="19">8</text>
<text x="13.2" y="38.9">A</text>
<text x="289.9" y="38.9">A</text>
<text x="13.2" y="74.7">B</text>
<text x="289.9" y="74.7">B</text>
<text x="13.1" y="110.4">C</text>
<text x="289.9" y="110.4">C</text>
<text x="13.1" y="146.3">D</text>
<text x="289.9" y="146.3">D</text>
<text x="13.2" y="182">E</text>
<text x="289.9" y="182">E</text>
<text x="32.3" y="201.8">1</text>
<text x="66.5" y="201.8">2</text>
<text x="100.6" y="201.8">3</text>
<text x="134.7" y="201.8">4</text>
<text x="168.8" y="201.8">5</text>
<text x="202.9" y="201.8">6</text>
<text x="237.1" y="201.8">7</text>
<text x="271.2" y="201.8">8</text>
</g>
<g font-size="2.5" fill="#808080">
<text x="36.6" y="56.5" transform="rotate(-90 36.6 56.5)">+3V3</text>
<text x="31.5" y="69.2" transform="rotate(-90 31.5 69.2)">VCC</text>
<text x="42.7" y="67.9" transform="rotate(-90 42.7 67.9)">R1</text>
<text x="47.5" y="67.9" transform="rotate(-90 47.5 67.9)">10k</text>
<text x="204.2" y="68.4">U1</text>
<text x="40.7" y="101.8">1µ</text>
<text x="40.7" y="96.7">C1</text>
<text x="48.3" y="101.8">0µ1</text>
<text x="48.3" y="96.7">C2</text>
<text x="55.9" y="101.8">1µ</text>
<text x="55.9" y="96.7">C3</text>
<text x="63.5" y="101.8">0µ1</text>
<text x="63.5" y="96.7">C4</text>
<text x="71.2" y="101.8">1µ</text>
<text x="71.2" y="96.7">C5</text>
<text x="78.8" y="96.7">C6</text>
<text x="78.8" y="101.8">0µ1</text>
<text x="86.4" y="101.8">1µ</text>
<text x="86.4" y="96.7">C7</text>
<text x="94" y="101.8">0µ1</text>
<text x="94" y="96.7">C8</text>
<text x="101.6" y="101.8">1µ</text>
<text x="101.6" y="96.7">C9</text>
<text x="109.2" y="101.8">0µ1</text>
<text x="109.2" y="96.7">C10</text>
<text x="116.8" y="96.7">C11</text>
<text x="116.8" y="101.8">1µ</text>
<text x="124.5" y="96.7">C12</text>
<text x="124.5" y="101.8">0µ1</text>
<text x="132.1" y="96.7">C13</text>
<text x="132.1" y="101.8">1µ</text>
<text x="139.7" y="96.7">C14</text>
<text x="139.7" y="101.8">0µ1</text>
<text x="147.3" y="96.7">C15</text>
<text x="147.3" y="101.8">22µ</text>
<text x="155" y="96.7">C16</text>
<text x="155" y="101.8">1µ</text>
<text x="162.6" y="96.7">C17</text>
<text x="162.6" y="101.8">1µ</text>
<text x="170.2" y="96.7">C18</text>
<text x="170.2" y="101.8">0µ1</text>
<text x="177.8" y="96.7">C19</text>
<text x="177.8" y="101.8">1µ</text>
<text x="36.6" y="109.8">GND</text>
<text x="44.2" y="109.8">GND</text>
<text x="51.9" y="109.8">GND</text>
<text x="59.5" y="109.8">GND</text>
<text x="67.1" y="112.3" transform="rotate(-90 67.1 112.3)">AGND</text>
<text x="74.7" y="112.3" transform="rotate(-90 74.7 112.3)">AGND</text>
<text x="82.3" y="112.3" transform="rotate(-90 82.3 112.3)">AGND</text>
<text x="89.9" y="112.3" transform="rotate(-90 89.9 112.3)">AGND</text>
<text x="97.5" y="112.3" transform="rotate(-90 97.5 112.3)">AGND</text>
<text x="105.2" y="112.3" transform="rotate(-90 105.2 112.3)">AGND</text>
<text x="112.8" y="112.3" transform="rotate(-90 112.8 112.3)">AGND</text>
<text x="120.4" y="112.3" transform="rotate(-90 120.4 112.3)">AGND</text>
<text x="128" y="112.3" transform="rotate(-90 128 112.3)">AGND</text>
<text x="135.6" y="112.3" transform="rotate(-90 135.6 112.3)">AGND</text>
<text x="143.3" y="112.3" transform="rotate(-90 143.3 112.3)">VSS</text>
<text x="150.9" y="112.3" transform="rotate(-90 150.9 112.3)">VSS</text>
<text x="158.5" y="112.3" transform="rotate(-90 158.5 112.3)">VSS</text>
<text x="166.1" y="112.3" transform="rotate(-90 166.1 112.3)">VSS</text>
<text x="173.7" y="112.3" transform="rotate(-90 173.7 112.3)">VSS</text>
<text x="148.3" y="119.9" transform="rotate(-90 148.3 119.9)">+3V3</text>
<text x="158.2" y="118.4">10k</text>
<text x="159.1" y="123.2">R2</text>
<text x="256.5" y="142.4">C82</text>
<text x="264.1" y="142.4">C81</text>
<text x="271.7" y="142.4">C20</text>
<text x="154.5" y="149.1" transform="rotate(-90 154.5 149.1)">R3</text>
<text x="159.3" y="149.1" transform="rotate(-90 159.3 149.1)">10k</text>
<text x="162.1" y="149.1" transform="rotate(-90 162.1 149.1)">R4</text>
<text x="166.9" y="149.1" transform="rotate(-90 166.9 149.1)">10k</text>
<text x="169.7" y="149.1" transform="rotate(-90 169.7 149.1)">R5</text>
<text x="174.5" y="149.1" transform="rotate(-90 174.5 149.1)">10k</text>
<text x="177.3" y="149.1" transform="rotate(-90 177.3 149.1)">R6</text>
<text x="182.1" y="149.1" transform="rotate(-90 182.1 149.1)">10k</text>
<text x="256.5" y="147.5">0µ1</text>
<text x="264.1" y="147.5">1µ</text>
<text x="271.7" y="147.5">10µ</text>
<text x="218.4" y="155.5">ADS131E08</text>
<text x="252.4" y="155.5">GND</text>
<text x="260.1" y="155.5">GND</text>
<text x="148.3" y="160.6">GND</text>
<text x="237.2" y="158">GND</text>
<text x="244.8" y="160.6" transform="rotate(-90 244.8 160.6)">VSS</text>
<text x="267.7" y="160.6" transform="rotate(-90 267.7 160.6)">VSS</text>
</g>
<g font-size="2.1" fill="#808080">
<text x="199.5" y="71.3">36</text>
<text x="234.5" y="71.3">60</text>
<text x="197.5" y="76.4">19*5</text>
<text x="197.5" y="73.9">48*2</text>
<text x="206.5" y="77.5">AVDD</text>
<text x="206.5" y="75">DVDD</text>
<text x="206.5" y="72.5">RESET</text>
<text x="217.9" y="77.6">OPAMPOUT</text>
<text x="221.1" y="72.5">OPAMP+</text>
<text x="221.7" y="75">OPAMP-</text>
<text x="234.5" y="73.9">61</text>
<text x="234.5" y="76.4">63</text>
<text x="199.5" y="79">54</text>
<text x="206.5" y="80.1">AVDD1</text>
<text x="223" y="82.6">TESTP</text>
<text x="234.5" y="81.5">17</text>
<text x="199.5" y="84">28</text>
<text x="199.5" y="86.6">30</text>
<text x="199.5" y="89.1">55</text>
<text x="206.5" y="85.1">VCAP1</text>
<text x="206.5" y="87.7">VCAP2</text>
<text x="222.8" y="85.1">TESTN</text>
<text x="234.5" y="89.1">16</text>
<text x="234.5" y="84">18</text>
<text x="199.5" y="91.7">26</text>
<text x="206.5" y="90.2">VCAP3</text>
<text x="206.5" y="92.8">VCAP4</text>
<text x="225" y="92.8">IN1N</text>
<text x="225.1" y="90.2">IN1P</text>
<text x="225.1" y="95.3">IN2P</text>
<text x="234.5" y="91.7">15</text>
<text x="234.5" y="94.2">14</text>
<text x="199.5" y="96.7">37</text>
<text x="199.5" y="99.3">52</text>
<text x="206.5" y="97.8">CLK</text>
<text x="206.5" y="100.4">CLKSEL</text>
<text x="225" y="97.8">IN2N</text>
<text x="225.1" y="100.4">IN3P</text>
<text x="234.5" y="96.7">13</text>
<text x="234.5" y="99.3">12</text>
<text x="234.5" y="101.8">11</text>
<text x="199.5" y="104.4">39</text>
<text x="199.5" y="106.9">40</text>
<text x="206.5" y="105.5">CS</text>
<text x="206.5" y="108">SCLK</text>
<text x="225" y="102.9">IN3N</text>
<text x="225" y="108">IN4N</text>
<text x="225.1" y="105.5">IN4P</text>
<text x="234.5" y="104.4">10</text>
<text x="234.5" y="106.9">9</text>
<text x="199.5" y="109.4">34</text>
<text x="199.5" y="112">43</text>
<text x="206.5" y="110.5">DIN</text>
<text x="206.5" y="113.1">DOUT</text>
<text x="225" y="113.1">IN5N</text>
<text x="225.1" y="110.5">IN5P</text>
<text x="234.5" y="109.4">8</text>
<text x="234.5" y="112">7</text>
<text x="199.5" y="119.6">35</text>
<text x="199.5" y="117.1">38</text>
<text x="206.5" y="118.2">START</text>
<text x="225" y="118.2">IN6N</text>
<text x="225.1" y="115.6">IN6P</text>
<text x="234.5" y="114.5">6</text>
<text x="234.5" y="117.1">5</text>
<text x="234.5" y="119.6">4</text>
<text x="199.5" y="124.7">41</text>
<text x="199.5" y="122.1">47</text>
<text x="206.5" y="125.8">DAISY_IN</text>
<text x="206.5" y="123.2">DRDY</text>
<text x="206.5" y="120.7">PWDN</text>
<text x="225" y="123.2">IN7N</text>
<text x="225.1" y="120.7">IN7P</text>
<text x="225.1" y="125.8">IN8P</text>
<text x="234.5" y="124.7">2</text>
<text x="234.5" y="122.1">3</text>
<text x="199.5" y="129.7">42</text>
<text x="206.5" y="130.9">GPIO1</text>
<text x="225" y="128.3">IN8N</text>
<text x="234.5" y="127.2">1</text>
<text x="199.5" y="132.2">44</text>
<text x="199.5" y="134.8">45</text>
<text x="199.5" y="137.3">46</text>
<text x="206.5" y="133.4">GPIO2</text>
<text x="206.5" y="135.9">GPIO3</text>
<text x="222.6" y="135.9">VREFN</text>
<text x="222.8" y="133.4">VREFP</text>
<text x="234.5" y="132.2">24</text>
<text x="234.5" y="134.8">25</text>
<text x="199.5" y="142.4">27</text>
<text x="206.5" y="138.5">GPIO4</text>
<text x="206.5" y="143.6">NC</text>
<text x="224.4" y="143.6">AVSS</text>
<text x="234.5" y="142.4">20*5</text>
<text x="199.5" y="144.9">29</text>
<text x="199.5" y="147.5">62</text>
<text x="206.5" y="146.1">NC</text>
<text x="206.5" y="148.6">NC</text>
<text x="222.9" y="148.6">RESV1</text>
<text x="223.2" y="146.1">AVSS1</text>
<text x="234.5" y="144.9">53</text>
<text x="234.5" y="147.5">31</text>
<text x="199.5" y="150">64</text>
<text x="206.5" y="151.2">NC</text>
<text x="225.1" y="151.2">GND</text>
<text x="234.5" y="150">33*3</text>
</g>
<g font-size="1.2" fill="#808080">
<text x="240.8" y="72.1">OPAMP+</text>
<text x="240.8" y="74.7">OPAMP-</text>
<text x="240.8" y="77.2">OPAMPOUT</text>
<text x="240.8" y="82.3">TESTP</text>
<text x="240.8" y="84.8">TESTN</text>
<text x="243.4" y="89.9">AIN1/2.2A</text>
<text x="243.4" y="95">AIN2/2.2B</text>
<text x="243.4" y="92.5">-AIN1/2.1A</text>
<text x="186.9" y="97.5">ADC_CLK/5.4C</text>
<text x="243.4" y="97.5">-AIN2/2.1B</text>
<text x="243.4" y="100.1">AIN3/2.2B</text>
<text x="186.4" y="107.7">ADC-SCLK/2.2D</text>
<text x="187.9" y="105.2">ADC-CS/2.3D</text>
<text x="243.4" y="102.6">-AIN3/2.1B</text>
<text x="243.4" y="105.2">AIN4/2.2C</text>
<text x="243.4" y="107.7">-AIN4/2.1C</text>
<text x="186.5" y="110.2">ADC-MOSI/2.3D</text>
<text x="186.5" y="112.8">ADC-MISO/2.3D</text>
<text x="243.4" y="110.2">AIN5/2.3A</text>
<text x="243.4" y="112.8">-AIN5/2.3A</text>
<text x="185.6" y="117.9">ADC-START/2.2D</text>
<text x="243.4" y="115.3">AIN6/2.3B</text>
<text x="243.4" y="117.9">-AIN6/2.3B</text>
<text x="184.2" y="125.4">ADC-DAISY_IN/2.7B</text>
<text x="185.7" y="120.4">ADC-PWDN/2.2D</text>
<text x="186.1" y="122.9">ADC-DRDY/2.2D</text>
<text x="243.4" y="120.4">AIN7/2.3B</text>
<text x="243.4" y="122.9">-AIN7/2.3B</text>
<text x="243.4" y="125.4">AIN8/2.3C</text>
<text x="184.3" y="128.2" transform="rotate(-90 184.3 128.2)">CLKSEL</text>
<text x="243.4" y="128">-AIN8/2.3C</text>
<text x="273.9" y="133.1">VREF/5.3A</text>
</g>
</svg>
